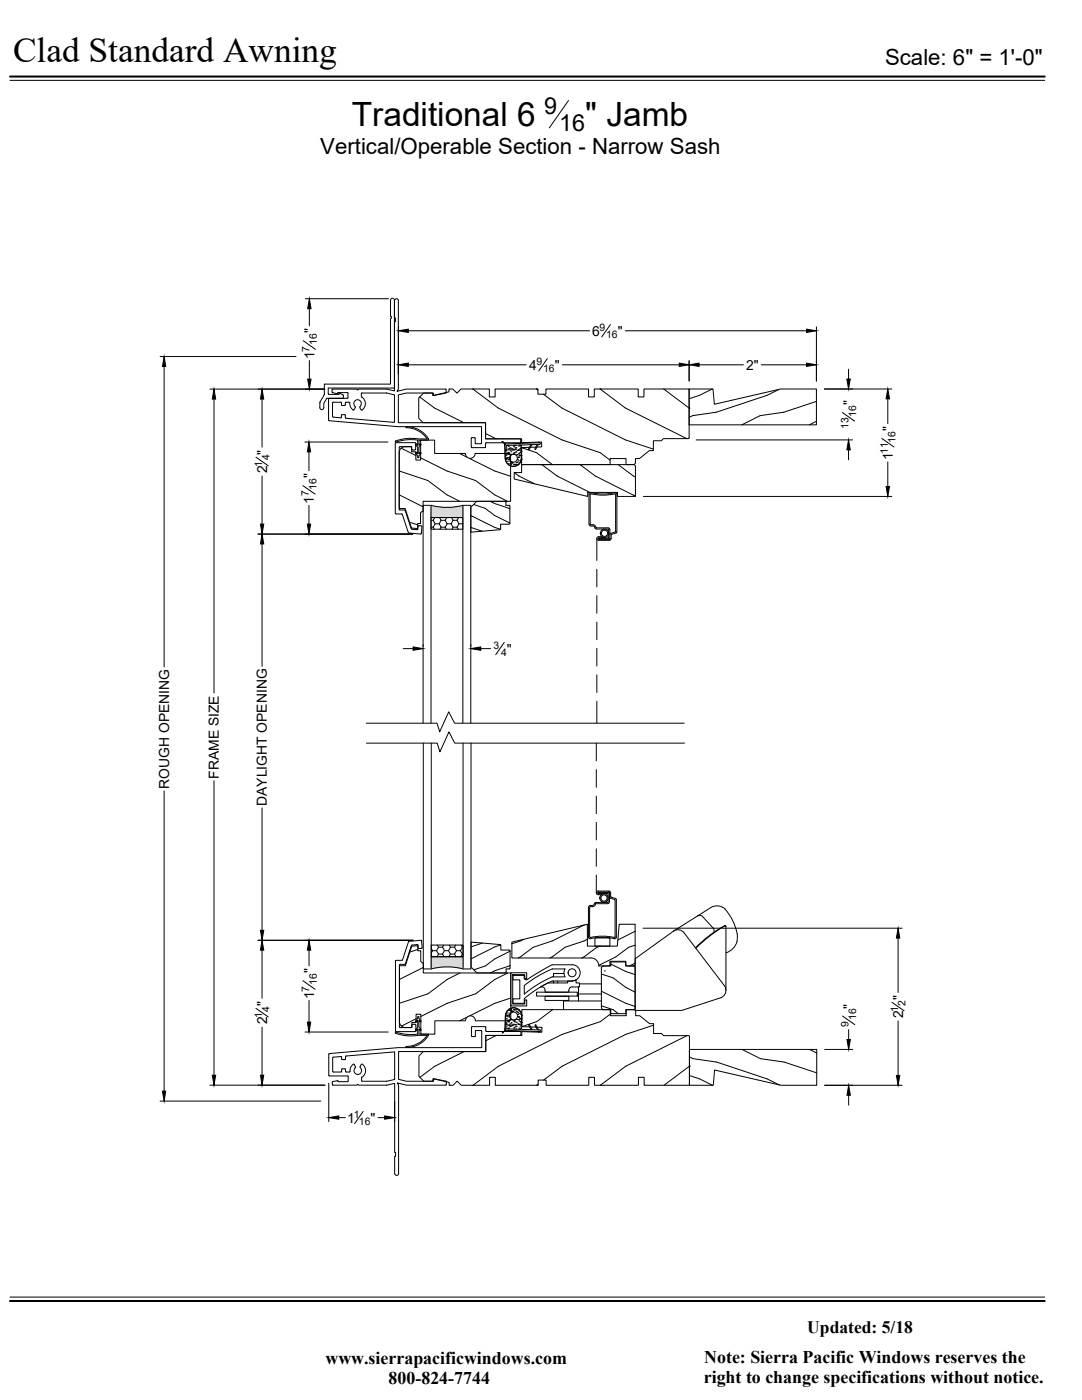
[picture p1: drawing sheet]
<svg xmlns="http://www.w3.org/2000/svg" width="216mm" height="279mm" viewBox="0 0 216 279" stroke-linecap="round" stroke-linejoin="round" font-family="sans-serif">
<!-- layer: DIM -->
<g fill="none" stroke="#000" stroke-width=".2">
<path d="M2 16h206.5M113.4 20.1l-3.8 5.4M60.9 59.6h16.6M31.9 71.2h27.2M32.8 73.1v60M41.9 77.7h22.9M42.7 79.6v58.7M52.3 79.6v9.6M60.5 68l2.4 1.7M61.7 61.6v3.4M61.7 71.9v3.8M79.5 65.2v9.4"/>
<path d="M81.5 72.8h23.5M81.5 66h36.2M109.2 71.6l-1.7 2.4M112.2 72.8h23.3M121.8 64.8l-1.7 2.4M124.8 66h36.1M137.5 72v4M139.5 72.8h8.8M151.9 72.8h9M162.9 65.2v10.8M164.5 77.6h13.5M169.3 73.7v1.9"/>
<path d="M177.2 79.6v4.9M51.1 91.2l2.4 1.8M52.3 95v9.6M60.4 96.9l2.5 1.7M60.8 88.2h16.6M61.6 90.2v3.7M128.4 99.1h49.6M138.9 87.8h31.2M168.1 82.3l2.4 1.7M169.3 89.8v2M175.9 87.5l2.5 1.7M177.2 92.2v4.9"/>
<path d="M51.5 106.6h30.9M52.3 108.6v24.4M61.6 100.9v3.7M80.5 129.4h1.9M84.4 128.6v.4M93.9 128.6v.4M95.9 129.4h2M100.6 128.2l-1.7 2.5M32.8 157.8v60M42.7 155.8v58.8M52.3 161.2v24.5M51.5 187.7h30.9"/>
<path d="M52.3 189.6v9.6M60.4 195.7l2.5 1.7M61.7 189.6v3.2M61.7 199.7v4.3M128.3 185.2h51.7M179.2 187.2v10.9M31.9 219.7h32.1M41.9 216.6h22.9M51.1 201.2l2.4 1.7M52.3 205v9.6M60.9 206h16.6M65.6 216.2v7.6"/>
<path d="M78.7 219.8v4M164.6 216.6h15.4M164.6 209.4h5.5M168.1 202.8l2.4 1.7M169.3 205.5v2M169.3 218.6v1.9M178 200l2.4 1.7M179.2 203.8v10.8M67.6 223h1.3M72.5 221.8l-1.8 2.5M75.4 223h1.4M2 258.9h206.5"/>
</g>
<g fill="#000" stroke="#000" stroke-width=".2">
<path d="M32.8 71.2l.3 1.9h-.7zM42.7 77.7l.3 1.9h-.6zM52.3 77.7l.3 1.9h-.6zM61.4 75.7h.7l-.4 2zM61.7 59.6l.4 2h-.7zM79.5 72.8l2-.3v.6zM79.5 66l2-.3v.7zM135.5 72.5l2 .3-2 .3zM137.5 72.8l2-.3v.6zM160.9 72.5l2 .3-2 .3zM160.9 65.7l2 .3-2 .4zM169 75.6h.7l-.4 2z"/>
<path d="M177.2 77.6l.3 2h-.7zM61.6 88.2l.4 2h-.7zM169.3 87.8l.4 2h-.7zM176.8 97.1h.7l-.3 2zM52 104.6h.6l-.3 2zM52.3 106.6l.3 2h-.6zM61.3 104.6h.7l-.4 2zM82.4 129.1l2 .3-2 .4zM93.9 129.4l2-.3v.7zM52.3 187.7l.3 1.9h-.6zM52 185.7h.6l-.3 2zM61.7 187.7l.3 1.9h-.7z"/>
<path d="M179.2 185.2l.3 2h-.6zM32.4 217.8h.7l-.3 1.9zM42.4 214.6h.6l-.3 2zM52 214.6h.6l-.3 2zM61.3 204h.7l-.3 2zM169.3 216.6l.4 2h-.7zM169 207.5h.7l-.4 1.9zM178.9 214.6h.6l-.3 2zM65.6 223l2-.3v.7zM76.8 222.7l1.9 .3-1.9 .4z"/>
</g>
<!-- layer: PRODUCTS -->
<g fill="none" stroke="#000" stroke-width=".2">
<path d="M64.7 78.8l-.9 1.5M64.7 76.8v2M64.8 76.7h13M64.9 76.6l-.2 .2M65.3 79.5h4M65.3 79.5h-.1a2.32 2.32 0 0 0-.6 2.1 .39 .39 0 0 1-.5 .1 .39 .39 0 0 1-.3-.3v-1.1M65.6 79.6v4.2M65.7 79.5l-.1 .1M66.3 77.8v.4M66.3 78.2l.1 .2M66.4 77.7h4.7l.2 .1 .2-.1h5.6M66.4 77.6l-.1 .2"/>
<path d="M67.7 78.6l.2-.1 .6 .4M68.5 78.9l-.1 .6M69.3 78.4h-1.9l-.1 .2-.9-.2M69.3 78.3l.1 .2v.9l-.1 .1M72.1 78.6v.5M72.1 79.1a1.54 1.54 0 0 1 0 2.7M77.1 78.4h-4.9l-.1 .2M77.1 77.6h.1M77.1 78.4h.1M77.1 78.4l1.6 .4v5.5l-9.7-.8-.1-.2M78 63.5l-.1-3.6a.39 .39 0 0 1 .4-.4 .39 .39 0 0 1 .4 .4v17.5h-13.2l.1 1.3h2.1v-.1M78 63.5l-.1 .2v12.8l-.1 .2"/>
<path d="M78.8 63.4l.1 .7-.2 .1v13.8l-1.6-.3M79.5 60v17.7l-.3 .4 1.9-.4h7.8M79.5 60a.4 .4 0 0 0-.4-.4 .4 .4 0 0 0-.4 .4l.1 3.4M83.7 79.2l3 2.2 5.9 3M86.5 78.8v-.4h-5.4l-1.6 .4v5.6h17.4v3.2h7v.8h-6.9l-.1 .1M86.5 78.8l.1 .1M88.9 77.6l.1 .2-.1 .7M88.9 78.5l-2.3 .4M94.3 77.6h.1M94.3 77.6l5.1 3.8 12.7 6.4 7.6 2.5 2 1.5M107 77.6h.1M107 77.6l.3 .3"/>
<path d="M108.4 78.7l3.7 2.7 12.7 6.4 5.6 1.8M119.7 77.6h.1M119.7 77.6l5.1 3.8 12.2 6.1M132.4 77.6l5.1 3.8M137.5 77.6h4.8l.2 3.1 13.3-3.1h7.1v7.2h-25.4zM142.1 77.6l-2.5 1.3-2.1 .7M155.4 77.7l-2.4 1.2-10.1 3.4M65.6 83.8l.1 .2M65.7 84l13.7 1.1h16.7v3.3M66.5 80.3h1.5l.3 .6h.6v-.5M66.5 80.3l-.2 .1 .1 2.8 1.6 .2 .2-.6 .6-.1 .1 .6M68.9 80.4l.1-.1h.7a1.61 1.61 0 0 0 .9 1.5l.3-.6a.78 .78 0 0 1-.2-1.1 .78 .78 0 0 1 1.1-.1 .78 .78 0 0 1 0 1.1"/>
<path d="M71.8 81.4l.2 .4M71.9 81.1l-.1 .3M78.9 88.5v13.9M78.9 88.5l.1-.2h3.8l.1 .2v1.1l-.2 .2M79.7 89.3v12.3l.1 .2M79.7 94l5.7 1.9 3.8 2.9 2.5 1.2M79.7 98.8l4.7 2.3M79.8 89.1h2.2l.1 .2M79.8 89.1l-.1 .2M80.1 89.4l2.9 1.5M81 85.4a5 5 0 0 1 4.2 2.2h-1.7M81 85.3v-.1a4.7 4.7 0 0 1 4.5 2.4v.2h-1.9v1.1l.3-.4 .2 .2-.5 .6v1.3l.3-.4 .2 .2-.5 .5v.4h-.3v-.4l-.4-.5 .2-.2 .2 .4v-1.3l-.4-.6 .2-.2 .2 .4v-1.1a10.1 10.1 0 0 0-4.4 .4v-.2"/>
<path d="M82.1 89.3v.3M82.2 89.6l.2 .2h.3M83.5 87.6l-2-.1-2.6 .5M83.9 91.4l5.3 2.6 5.7 1.9 3.8 2.9 2.6 1.2M91.7 90.5l1.4 .7M93.6 91.5l5.1 2.5 3.2 1.1M94 87.5l.1 1.7 .1 .1M94.2 87.3h.5l.1 .2M94.2 87.3l-.1 .2M94.8 87.5v.9M94.8 88.4l.2 .2h1l.1-.2M96.9 88.5l-.1 .8h-2.6"/>
<path d="M96.9 86.5l2.1 1.1M100.2 88.1h.1M100.2 88.1l.5 .5M100.2 88.1l.7 .5 6.5-.2v-.2l.4 .2-.1 .3-3.6 .1v2.6a1.64 1.64 0 0 1-1.6 1.7 1.64 1.64 0 0 1-1.7-1.6M100.7 88.6h.1M100.7 88.6v.3M100.7 88.6l.1 2.9M100.8 88.7v1l.1 .1-.1 .2v1.5M100.9 88.6l-.1 .1M101 90.2h.1M101 90.9h.1M101 91.7h.1"/>
<path d="M101 89.9h.1M101 89.8l-.1 .1M101 91.5h.1M101 91.4h.1M101 90.6h.1M101 90.7h.1M101.1 89.8h.1M101.1 92.1h.1M101.1 89.7v-.8l2.8-.1 .1 2.6a1.58 1.58 0 0 1-1.5 1.6 1.58 1.58 0 0 1-1.6-1.5M101.1 89.7l-.1 .1M101.2 91.3h.1M101.2 91.6h.1"/>
<path d="M101.2 90.5l.7 .3M101.3 88.9h.1M101.3 90.4h.1M101.4 89.6h.1M101.4 90.6h.1M101.4 90.4h.1M101.4 88.9h.1M101.4 92.6h.1M101.4 90.3h.1M101.4 89.1h.1M101.4 89.8h.1M101.4 91.7h.1"/>
<path d="M101.5 90.5h.1M101.5 91.3h.1M101.5 92h.1M101.5 90.5h-6.7a.99 .99 0 0 1-1 1 .99 .99 0 0 1-1-1h-6.1v-2.7h-2.8v4h-.9v-1.6h-.9v-1.1h-1.2a1.2 1.2 0 0 0-1.2 1.2v11.2h1.1l1.3 3.9 1.2 .1v-1h.6v-2.1l.3-.4h.2v-2h17.5v-9.1M101.5 90.5h.2l.2 .4M101.5 90.6h.1M101.5 89.5h.1M101.6 91.8h.1M101.7 89.6h.1M101.7 89.4h.1M101.7 92.6h.1M101.8 89.9h.1"/>
<path d="M101.8 92.7h.1M101.9 89.7h.1M101.9 90.8h.1M101.9 92.6h.1M101.9 92.3h.1M101.9 89.4h.1M101.9 90.2h.1M102 92.4h.1M102.1 90.6h.1M102.1 92.2h.1M102.1 89.6h.1M102.2 92.4h.1"/>
<path d="M102.2 89.8h.1M102.2 89.5h.1M102.4 89.7h.1M102.5 92.7h.1M102.5 88.9h.1M102.5 89.1h.1M102.5 89.8h.1M102.5 90.5h.1M102.5 90.4h.1M102.5 90.6h.1M102.5 89.2h.1M102.6 90.6h.1"/>
<path d="M102.6 90.3h.1M102.6 94.3l1 .7 3.1 1.6M102.7 89.7h.1M102.7 89.4h.1M102.8 92.7h.1M102.9 88.9h.1M102.9 89.8h.1M102.9 89.3h.1M102.9 89.4h.1M102.9 90.1h.1M102.9 90.2h.1M103 92.4h.1"/>
<path d="M103 92.7h.1M103.1 90.8h.1M103.1 92.3h.1M103.3 92.2h.1M103.3 89.9h.1M103.3 91.8h.1M103.3 92.7h.1M103.3 89.8h.1M103.3 91.3h.1M103.4 89.8h.1M103.4 91.3h.1M103.4 92.7h.1"/>
<path d="M103.4 90.8h.1M103.4 89h.1M103.4 90.5h.1M103.4 91.2h.1M103.4 92h.1M103.5 91.2h.1M103.6 90.8h.1M103.6 88.8h.1M103.7 90.4h.1M103.7 90.9h.1M103.7 89.5h.1M103.7 88.9h.1"/>
<path d="M103.7 89.8h.1M103.7 92.3h.1M103.8 91.8h.1M103.8 90.2h.1M103.9 89.8h.1M103.9 89.4h.1M104 90.1h.1M104 90.9h.1M104 91.6h.1M104 91.7h.1M104.1 89.3l2.9 1 3.2 2.4M105.9 88.7l-.5 1 .2 .1 .6-1.1"/>
<path d="M107.2 88.7l-.5 .9 .2 .1 .5-1M108.1 92.7h.1M108.1 92.7l3.1 2.3 6.5 3.3M115.7 92.7h.1M115.7 92.7l3.1 2.3 8 3.9M117.8 98.7v5.9M117.9 98.6l2.8 .2 2-.2M117.9 98.5l-.1 .2M122.7 98.5l.2 .2M122.8 98.7v7.3l-.9 .4-.2 .3M123.3 92.7l3.5 2.5M137.5 81.4h.1"/>
<path d="M137.5 87.3l-.2 .2h-4.9l-.4 .5h-1.6v1.9h-.8l-2 1.6h-.8l-.1 1-.3 .2 .3 .2 .1 .2v6h-3.6v-.8h-5.9v.8l-14.7-3.5v-1.3h1.5v-1.6h22.3h-1.5v-1.2h-3.2v1.2h-17.6v-3.4l4-.1v-1l-4 .1v-.7h-7.2v-3.2h-12.5l-.8-.9v-4.1l.9-1h1.8v.5l3.3-.7v-.6h.7l.9 .9 .8-.9h5.6v1.6h1.2v-1.6h8.5v1.1h1.6v-1.1h8.5v1.6h1.2v-1.6h8.7v1.6h1.2v-1.6h9v9.7M142.9 82.3l-4.7 .6-.7 .4M162.9 80.1l-6.5 2.2-4.7 .6-3.7 1.9M162.9 84.1l-1.4 .7M78.9 102.4l1.4 .2 1.2 3.8 2.5 .2M79.8 101.8l1 .1M80.8 101.9l1.4 3.7 1.1 .1 .1-.6 .2-.2M81.7 104.2l1.6 .5M83.6 104.9h.4M84 104.9l.2 .2M84.2 105.1l-.1 1.4-.1 .1M86 103.3h6.4v2.3h-6.4z"/>
<path d="M86 103.8h.4M86 105.2h.4M86.4 105.2l.3 .4M86.4 103.8l.4 .7M86.7 103.3l-.3 .5M86.8 104.5h.8M86.8 104.5l-.4 .7M87.6 104.5l.4 .7M87.7 103.3l.3 .5M88 103.8h.8M88 105.2h.8M88 103.8l-.4 .7"/>
<path d="M88 105.2l-.2 .4M88.8 105.2l.3 .4M88.8 103.8l.4 .7M89.1 103.3l-.3 .5M89.2 104.5h.8M89.2 104.5l-.4 .7M90 104.5l.4 .7M90.1 103.3l.3 .5M90.4 103.8h.8M90.4 105.2h.8M90.4 103.8l-.4 .7M90.4 105.2l-.2 .4"/>
<path d="M91.2 105.2l.2 .4M91.2 103.8l.4 .7M91.5 103.3l-.3 .5M91.6 104.5h.8M91.6 104.5l-.4 .7M92.4 100.9v2.4h-6.4v-2.4a12.2 12.2 0 0 0 6.4 0M93.9 102.9l4.8 2.4 1.2 .3M93.9 105.3l2.3 .7M94.5 100.7l2.3 .7 1.9 1.5 3 1.5v-3.4M97.8 100l3.9 1.6M100.7 100h-5.6l-1.2 1.2v5l5.8-.5 .2-.2M100.7 100l.3 .2v.7h.5"/>
<path d="M101.6 100.8l.2 .2M101.8 104.4l-.3 .2h-1.6v.9M117.8 104.6v.1a.89 .89 0 0 1 1.2 .6M119 105.3l2.6 .1 .1 2.1-.1 .1M119.1 107.5v4.4M119.1 113.6v3.5M119.1 118.9v3.5M121.7 107.5l-.1 .1M122.1 106.6l-.2 .9-.1 .3h-2.3a.37 .37 0 0 1-.4-.3 .37 .37 0 0 1 .4-.4h.7v.3h-.8v.2h2.2M122.9 106.4l-.9 .2M122.9 106.4l.2-.3v-7.4l-.3-.4a12.3 12.3 0 0 1-5 0l-.3 .4 .1 6.1 .3 .2h.6l.4 .6h2.6v1.8h-1.9v.2h2M119.1 124.2v3.4"/>
<path d="M119.1 129.4v3.5M119.1 134.7v3.5M119.1 139.9v4.4M73.1 144.3h14.1l.5 1.7 1.8-3.9 1.2 2.2h45.8M73.1 148.3h14.1l.6 1.7 1.8-3.9 1.1 2.2h45.9M84.4 144.3v-43.4h1.6v43.4M84.5 148.3v45.1h1.5v-45.1M92.4 144.3v-43.4h1.5v43.4M92.4 148.3v45.1h1.6v-45.1M119 148.3v3.5M119 153.6v3.5M119 158.9v3.5"/>
<path d="M119 164.1v3.5M119 169.4v3.5M119 174.7v3.5M119.4 178.3l-.2-.1 .2-.1h2.1h-2v.2h1.9v1.8h-2.5M121.5 178l.1 .2M121.5 178.1l.1 .1M121.6 178.2v1.8l-.1 .2-.2 .1M121.6 179l.2 .2M121.8 179.3l.8 .2M121.8 178.2l-.3-.4h-2.1a.36 .36 0 0 0-.4 .4 .36 .36 0 0 0 .4 .4h.7v-.3h-.7M121.8 178.2v.7M121.9 178.9v.1"/>
<path d="M121.9 179l.9 .3 .2 .2v7.5l-.1 .3-.3 .1M122.6 179.5l.1 7.5M78.9 191.8v14M79.7 192.6v12.3l.1 .2h2.2l.2-.5M80.2 191.7h-1.1l-.2 .1M83.4 189.5l-1.6 .5M84.1 187.8l.1 1.4h-.7l-.2-.7-1.1 .1-1.3 3.8-1.2 .2M84.1 187.8l-.1-.1-2.5 .2-1.3 3.7M84.5 193.1l-4.8 2.4M86 188.6h6.4v2.3h-6.4zM86 190.6l.2 .3M86 189.3l.3 .4"/>
<path d="M86.2 188.6l-.2 .2M86.3 189.7h.8M86.3 189.7l-.3 .5M87.1 189.7l.4 .7M87.3 188.6l.2 .4M87.5 189h.8M87.5 190.4h.8M87.5 189l-.4 .7M87.5 190.4l-.3 .5M88.3 190.4l.3 .5M88.3 189l.4 .7M88.5 188.6l-.2 .4"/>
<path d="M88.7 189.7h.8M88.7 189.7l-.4 .7M89.5 189.7l.4 .7M89.6 188.6l.3 .4M89.9 189h.8M89.9 190.4h.8M89.9 189l-.4 .7M89.9 190.4l-.3 .5M90.7 190.4l.3 .5M90.7 189l.4 .7M90.9 188.6l-.2 .4M91.1 189.7h.8"/>
<path d="M91.1 189.7l-.4 .7M91.8 194.2l-2.6 1.3-3.8 2.8-5.7 1.9M91.9 189.7l.4 .7M92 188.6l.3 .4M92.3 189h.1M92.3 190.4h.1M92.3 189l-.4 .7M92.3 190.4l-.3 .5M92.4 193.4a12.2 12.2 0 0 0-6.4 0v-2.5h6.4v2.5M96.3 188.2l-2.3 .8M99.9 188.6l-1.2 .4-4.7 2.4M99.9 188.7v.9h1.7"/>
<path d="M100 188.7l-.2-.2-5.8-.5v5l1.2 1.2h5.6M101.3 194.2l-2.6 1.3-3.8 2.8-5.7 1.9-5.2 2.7M101.6 193.4h-.6v.6l-.2 .2M101.6 189.6l.2 .2M101.8 189.8l-3.1 1.6-1.9 1.4-2.2 .7M101.8 192.7l-3.9 1.5M101.8 189.8v3.4M101.8 193.2l-.2 .2M101.9 194.1h3.2v1.2h-.4v-.8h-2.4v5.9h2.4v-.8h.4v1.2h-3.2zM101.9 199.2l-3.2 1-5 2.5M104.5 187.5l-2.4 .9M104.6 196.7a23.3 23.3 0 0 1 5.6-3.3h2.5a1.62 1.62 0 0 0 0 1.5 6.6 6.6 0 0 0-4.7 1.1l-3.4 2.4z"/>
<path d="M105.2 195.5l-.5-.1-.1-.7h-2.3v.9h1.4v3.7h-1.4v.9h2.3v-.9a22.3 22.3 0 0 1 5.6-3.5M107.1 198h8.1v.8h-8.1zM107.9 197h.2M108.1 196.9a.75 .75 0 0 1 .7 1.1h4.7v-.4M108.8 198.8h4.7v.9h-4.7zM109.6 198.8h.1M110.2 195.8h3.9h-.8v.4h-3.9l-1.5 .7M110.5 195.8v.4M111.3 195.8v.4M112.5 194.3h-2v.7M112.7 198.8h.1M114.1 192.5h-3.9l-5 3"/>
<path d="M114.1 192.5a1.62 1.62 0 0 1 1.7 1.6 1.62 1.62 0 0 1-1.7 1.7l.8-.2M114.1 196.9a.64 .64 0 0 0-.6 .7M114.9 195.6v.6h.7v.8h-1.5M115.6 196.4h4.4M116.6 184.6l-6.4 3.2-3.8 1.3-3 2.1M117.2 187.4l-4.5 1.7-3 2.1M117.8 180.7h.4M117.8 180.7l-.4 .4v5.9l.1 .3 .3 .1M117.8 187.3l2.7-.2 2.1 .2M117.9 191.2h-15.8v-3.2l15.1-3.5v4.3h6l.4-4.3h3.1v7.9v.2l-.3 .2M117.9 191.2a1.59 1.59 0 0 1 1.6 1.6M118.7 187.2h3v1.6h-3z"/>
<path d="M118.8 180.4l-.3 .5h-.7l-.1 .2v6a13.9 13.9 0 0 1 5 0l.1-.1M119 180.1l-.3 .1-.2 .3-.3 .2M119.5 192.8h2.2v-1h3.2v1h1.5M119.8 188.8l-.7 .3-3 2.1M120 199.8h-7.6v1.7M120 198.4h-4.6v-1.4v2.8M120 194.4l2.3 .7 2.6 2 1.8 .9M120 197.8l4.9 2.4 1.8 .7M120 193.2v7.9M120.6 193.8h.1M121.2 180.4h-2.4M121.9 192.4l3 1.5 1.8 .6"/>
<path d="M126.4 192.8h-1.5v-.8h-3v.8h-1.5l-.3 .2-.1 .2M126.4 192.8l.3 .2 .1 .2M126.7 192.2l-1.1 .6M126.7 191.3l7.7-5.5a1.52 1.52 0 0 1 2.1 .4l8.1 10.6a1.59 1.59 0 0 1-.8 2.3l-7.7 2.5h-9.4zM126.7 193.2v7.9M126.7 188.6l-1.3 .5-2.5 1.9-3.4 1.7M126.7 185.9l-3.4 1.7M139.2 182.8a.92 .92 0 0 1 1 .1M140.2 182.9l2.1 2.3 .2 .6-.1 .3M141.8 181.2l-7.4 4.6M141.8 181.1a2.4 2.4 0 0 1 2.8 .3M144.6 181.4a8.5 8.5 0 0 1 2.5 6.4"/>
<path d="M144.6 184.8a28.7 28.7 0 0 0-5.7 4.4M144.7 184.8l.1 .1M144.8 184.9v-.2a20.5 20.5 0 0 0-6 4.4M144.8 184.9l.1 12.7M147.1 187.8a3.3 3.3 0 0 1-2.2 2.4M65.6 210.4v4.2M65.6 214.6l.1 .1h3.6M65.7 210.2l-.1 .2M66.3 216v.4M66.3 216.4l.1 .2h4.8l.2-.2 .2 .2h5.5M67.3 215.7l-.9 .1-.1 .2M68 210.8l.2 .5"/>
<path d="M68 210.9l-1.6 .1v2.8l.1 .1M68.2 213.4l-.2 .5h-1.5M68.2 211.3l.1 .2h.5l.1-.2M68.2 213.4l.1-.1 .6 .1M68.9 210.9v.4M68.9 213.4v.4M69 213.8l.1 .1h.6M69.1 210.7l-.1 .2M69.1 210.7l9.6-.8v5.5l-1.5 .4M69.4 214.7l.1 .1v.9l-.1 .2h-2l-.1-.3M70.7 212.4h-.1a1.61 1.61 0 0 0-.8 1.5h-.1M70.7 212.4l.2 .6a.8 .8 0 0 0-.1 1.2 .8 .8 0 0 0 1.2 0 .8 .8 0 0 0-.2-1.2l.1-.2"/>
<path d="M72.1 212.4l-.3 .4M72.1 212.4a1.45 1.45 0 0 1 .9 1.3 1.45 1.45 0 0 1-.8 1.3M72.1 215.1v.6M72.2 215.6l.1 .2h4.8M72.2 215v.1M77.2 216.6h-.1M77.2 215.8h-.1M77.2 216.6l1.5-.4v13.8l.2 .1v.6l-.2 .1v3.4a.4 .4 0 0 0 .5 .4 .4 .4 0 0 0 .4-.4M78.9 206.2v-.2a10.5 10.5 0 0 0 4.4 .4v-1l-.2 .3-.2-.2 .4-.5v-1.3l-.2 .3-.2-.2 .4-.5v-.4h.3v.4l.5 .5-.2 .2-.3-.3v1.3l.5 .5-.2 .2-.3-.3v1h1.9a4.2 4.2 0 0 1-3.1 2.5l-1.3 .1-.1-.1M78.9 205.7l.1 .2h3.9l.1-.2M78.9 206.2l2.6 .5 2-.1M82.4 204.4h.4"/>
<path d="M82.4 204.4l-.2 .2M82.8 204.4l.2 .2M83 204.6v1.2M83 203.3l-2.9 1.5M83.5 206.6h1.7a5 5 0 0 1-4.2 2.2M84.5 209.9h12.4v-3.3h7.2v-.7l4 .1v-1l-4-.1v-3.4h17.7v1.2h3.2v-1.2h1.5l.3 .2v1h.8l2 1.6h.8v2h1.6l.4 .4h5.1l.1 9.9h-9.1v-1.6h-1.1v1.6h-8.8v-1.6h-1.1v1.6h-8.5v-1h-1.6v1h-8.6v-1.6h-1.1v1.6h-5.7l-.8-.8-.8 .8h-.8v-.6l-3.2-.7v.5h-1.8l-1-1v-4.1zM86.7 215.3l2.3 .4v.8l-7.9 .1-1.8-.5 .2 .5v17.6M86.7 215.3l-.2 .1M92.6 209.9l-5.8 2.9-3 2.2M93.2 203l-1.5 .7M94.1 206.7l.1 .2M94.2 204.9h2.6l.3 1h6.8v.7h-7v3.3h-17.4v5.5l1.6 .4h5.4v-.4"/>
<path d="M94.2 204.9l-.1 .1v1.7M94.4 216.6h.1M94.9 206.7l-.2 .2h-.5M94.9 205.8v.9M95 205.7h1M95 205.6l-.1 .2M96 205.6l.1 .2v3.3h-16.7l-13.7 1.2M99 206.6l-2.1 1.1M100.2 206.1h.1M100.7 205.6h.1M100.7 205.6l-.5 .5M100.7 205.3v.3"/>
<path d="M100.8 202.7l-.1 2.9M100.8 205.5l.1 .1M100.8 202.7a1.64 1.64 0 0 1 1.7-1.6 1.64 1.64 0 0 1 1.6 1.7v2.6l3.6 .1 .2 .2-.2 .1M100.9 202.7v1.5l.1 .2M100.9 205.6l6.6 .3v.1l.2-.1M100.9 205.6l-.6 .5M100.9 202.7a1.58 1.58 0 0 1 1.6-1.5 1.58 1.58 0 0 1 1.6 1.6l-.1 2.5-.1 .1M101 204.4h.1M101 204.4l-.2 .1v1M101 204h.1M101 203.3h.1M101 202.5h.1"/>
<path d="M101.1 204.4l.1 .1M101.1 202.8h.1M101.1 203.7h.1M101.1 202.7h.1M101.1 203.6h.1M101.1 204.4h.1M101.1 202.2h.1M101.2 204.5l-.1 .8 2.8 .1M101.2 202.9h.1M101.3 202.7h.1M101.3 205.3h.1M101.3 203.8h.1"/>
<path d="M101.4 204.6h.1M101.4 203.6h.1M101.4 203.9h.1M101.4 205.3h.1M101.5 201.7h.1M101.5 203.9h.1M101.5 205.1h.1M101.5 202.5h.1M101.5 204.4h.1M101.5 203.7h.1M101.5 202.9h.1M101.5 202.2h.1"/>
<path d="M101.6 203.6h.1M101.6 204.7h.1M101.7 202.5h.1M101.7 204.6h.1M101.8 204.9h.1M101.8 201.6h.1M101.8 204.3h.1M101.9 201.5h.1M101.9 204.6h.1M101.9 203.3v-9.1h-17.4v-2h-.2l-.3-.3v-2.1h-.6v-1.1l-1.2 .1-1.3 3.9h-1.2v11.2a1.2 1.2 0 0 0 1.2 1.2M101.9 203.4l-.6 .3M101.9 203.4h.1"/>
<path d="M101.9 203.3l-.2 .4h-.2h-6.6a.99 .99 0 0 0-1-1 .99 .99 0 0 0-1 1h-6.1v2.7h-2.8v-4h-1v1.7h-.8v1h-1.3M102 201.9h.1M102 204.8h.1M102 204.1h.1M102 201.6h.1M102.1 203.6h.1M102.1 202h.1M102.2 204.6h.1M102.2 201.8h.1M102.2 204.4h.1M102.2 204.7h.1M102.3 201.9h.1"/>
<path d="M102.4 204.5h.1M102.5 201.6h.1M102.5 205.4h.1M102.5 205.1h.1M102.5 204.4h.1M102.5 203.7h.1M102.5 201.5h.1M102.5 203.8h.1M102.6 203.6h.1M102.6 201.5h.1M102.6 205h.1M102.7 203.9h.1"/>
<path d="M102.7 204.5h.1M102.8 204.8h.1M102.8 201.5h.1M102.9 205.4h.1M102.9 204.5h.1M102.9 204.9h.1M103 204.8h.1M103 204.1h.1M103 204h.1M103 201.9h.1M103 201.5h.1M103.1 203.5h.1"/>
<path d="M103.2 201.9h.1M103.3 202h.1M103.3 204.3h.1M103.3 202.5h.1M103.4 201.5h.1M103.4 204.4h.1M103.4 203h.1M103.4 202.9h.1M103.4 201.6h.1M103.4 203.4h.1M103.5 205.2h.1M103.5 204.4h.1"/>
<path d="M103.5 203.7h.1M103.5 203h.1M103.5 202.2h.1M103.6 203h.1M103.6 203.4h.1M103.7 205.4h.1M103.7 203.9h.1M103.7 203.3h.1M103.7 204.7h.1M103.8 205.4h.1M103.8 204.4h.1M103.8 203.3h.1"/>
<path d="M103.8 201.9h.1M103.9 202.4h.1M103.9 204h.1M104 204.4h.1M104 204.8h.1M104 204.1h.1M104 203.3h.1M104 202.6h.1M106 205.5l-.5-.9 .1-.1 .6 1M107.1 216.6h.1M107.3 205.5l-.6-.9 .2-.1 .6 1M107.4 216.4l-.3 .2"/>
<path d="M110.3 201.5l-3.2 2.4-3 1M119.8 216.6h.1M120 200.7l2.3 .8 1.1 .8M120 201.1l.2 .3 .2 .1h1.5v.8h3v-.8h1.5l.2-.1 .2-.3M121.8 202.4l-2 1.5-7.6 2.5-12.7 6.4-5.1 3.8M130.4 204.6l-5.5 1.8-12.7 6.4-3.7 2.8M137.1 206.7l-12.2 6.1-5.1 3.8M137.6 212.8h.1M137.6 209.4h25.4v7.2h-7.2l-13.2-3.1-.3 3.1h-4.7zM137.6 212.8l-5.1 3.8M137.6 210.9l.7 .4 4.7 .7 10.1 3.3 2.4 1.2M137.6 214.6l2 .7"/>
<path d="M139.6 215.3l2.6 1.3M148.1 209.4l3.6 1.9 4.7 .7 6.6 2.1M161.6 209.4l1.4 .8"/>
<circle cx="102.4" cy="91.4" r=".79"/>
<circle cx="120.6" cy="106.4" r=".62"/>
<circle cx="120.6" cy="106.4" r=".84"/>
<circle cx="120.5" cy="179.2" r=".62"/>
<circle cx="120.5" cy="179.2" r=".84"/>
<circle cx="114.1" cy="194.1" r=".79"/>
<circle cx="102.5" cy="202.8" r=".79"/>
</g>
<g fill="#dbdbdb" stroke="#dbdbdb" stroke-width=".2">
<path d="M86 190.9h6.4z"/>
<path d="M91.5 101.1l.9-.2v.2z"/>
<path d="M86 101.3h6.4v2z"/>
<path d="M86 190.9l6.4 2.1v-2.1zM86 190.9l6.4 2.1h-6.4z"/>
<path d="M89.7 193h2.7zM89.7 193h2.7z"/>
<path d="M86 193h2.8zM86 193h1.8z"/>
<path d="M90.6 193l1.8 .2v-.2zM90.6 193l1.8 .2zM91.5 193.2l.9 .2v-.2z"/>
<path d="M91.5 193.2h.9zM91.5 193.2h.9z"/>
<path d="M86 193l.9 .2 .9-.2zM86 193l.9 .2h-.9z"/>
<path d="M86 193.2v.2l.9-.2zM86 193.2v.2z"/>
<path d="M86 100.9l.9 .2zM86 100.9l.9 .2h-.9z"/>
<path d="M91.5 101.1h.9zM91.5 101.1h.9z"/>
<path d="M86 101.1l1.8 .1zM86 101.1l1.8 .1h-1.8z"/>
<path d="M91.5 101.1l.9 .1v-.1zM90.6 101.2l.9-.1 .9 .1z"/>
<path d="M90.6 101.2l1.8 .1zM89.6 101.3h2.8z"/>
<path d="M86 101.2l2.7 .1zM86 101.2l2.7 .1z"/>
<path d="M86 103.3h6.4zM86 101.3l6.4 2h-6.4z"/>
</g>
<!-- layer: DIM -->
<path d="M2 15.3h206.5M2 259.6h206.5" fill="none" stroke="#000" stroke-width=".4"/>
<text font-size="7" x="2.6" y="12.5">Clad Standard Awning</text>
<g font-size="6.7">
<text x="70.2" y="25.2">Traditional 6</text>
<text x="116.8" y="25.2">&quot; Jamb</text>
</g>
<g font-size="4.7">
<text x="108.6" y="22.8">9</text>
<text x="111.6" y="26.2">16</text>
</g>
<g font-size="4.4">
<text x="176.6" y="12.9">Scale: 6&quot; = 1'-0&quot;</text>
<text x="63.9" y="30.7">Vertical/Operable Section - Narrow Sash</text>
</g>
<g font-size="3.6">
<text x="64.9" y="272.1">www.sierrapacificwindows.com</text>
<text x="140.5" y="272.1">Note: Sierra Pacific Windows reserves the</text>
<text x="77.5" y="276.2">800-824-7744</text>
<text x="140.4" y="276.1">right to change specifications without notice.</text>
</g>
<text font-size="3.5" x="161.1" y="266">Updated: 5/18</text>
<g font-size="2.8">
<text x="62.7" y="71.6" transform="rotate(-90 62.7 71.6)">1</text>
<text x="62.7" y="66.5" transform="rotate(-90 62.7 66.5)">&quot;</text>
<text x="118.2" y="67">6</text>
<text x="123.3" y="67">&quot;</text>
<text x="105.6" y="73.8">4</text>
<text x="110.7" y="73.8">&quot;</text>
<text x="148.9" y="73.8">2&quot;</text>
<text x="170.3" y="80.8" transform="rotate(-90 170.3 80.8)">&quot;</text>
<text x="178.1" y="86" transform="rotate(-90 178.1 86)">&quot;</text>
<text x="53.3" y="94.4" transform="rotate(-90 53.3 94.4)">2</text>
<text x="53.3" y="90.7" transform="rotate(-90 53.3 90.7)">&quot;</text>
<text x="62.6" y="95.4" transform="rotate(-90 62.6 95.4)">&quot;</text>
<text x="178.1" y="91.8" transform="rotate(-90 178.1 91.8)">1</text>
<text x="62.6" y="100.5" transform="rotate(-90 62.6 100.5)">1</text>
<text x="101.1" y="130.4">&quot;</text>
<text x="43.7" y="155.4" transform="rotate(-90 43.7 155.4)">FRAME SIZE</text>
<text x="33.7" y="157.4" transform="rotate(-90 33.7 157.4)">ROUGH OPENING</text>
<text x="53.3" y="160.8" transform="rotate(-90 53.3 160.8)">DAYLIGHT OPENING</text>
<text x="62.7" y="194.2" transform="rotate(-90 62.7 194.2)">&quot;</text>
<text x="53.3" y="200.7" transform="rotate(-90 53.3 200.7)">&quot;</text>
<text x="62.7" y="199.3" transform="rotate(-90 62.7 199.3)">1</text>
<text x="170.3" y="201.3" transform="rotate(-90 170.3 201.3)">&quot;</text>
<text x="180.2" y="203.2" transform="rotate(-90 180.2 203.2)">2</text>
<text x="180.2" y="199.6" transform="rotate(-90 180.2 199.6)">&quot;</text>
<text x="53.3" y="204.4" transform="rotate(-90 53.3 204.4)">2</text>
<text x="69.3" y="224">1</text>
<text x="73.9" y="224">&quot;</text>
</g>
<g font-size="2.1">
<text x="61.7" y="70.2" transform="rotate(-90 61.7 70.2)">7</text>
<text x="63.3" y="68.8" transform="rotate(-90 63.3 68.8)">16</text>
<text x="119.6" y="66">9</text>
<text x="121" y="67.5">16</text>
<text x="107" y="72.8">9</text>
<text x="108.4" y="74.3">16</text>
<text x="170.8" y="83.2" transform="rotate(-90 170.8 83.2)">16</text>
<text x="169.3" y="85.7" transform="rotate(-90 169.3 85.7)">13</text>
<text x="178.7" y="88.3" transform="rotate(-90 178.7 88.3)">16</text>
<text x="52.3" y="93.1" transform="rotate(-90 52.3 93.1)">1</text>
<text x="53.8" y="91.9" transform="rotate(-90 53.8 91.9)">4</text>
<text x="177.2" y="90.5" transform="rotate(-90 177.2 90.5)">11</text>
<text x="61.6" y="99.1" transform="rotate(-90 61.6 99.1)">7</text>
<text x="63.2" y="97.7" transform="rotate(-90 63.2 97.7)">16</text>
<text x="98.5" y="129.4">3</text>
<text x="100" y="130.9">4</text>
<text x="61.7" y="197.9" transform="rotate(-90 61.7 197.9)">7</text>
<text x="63.2" y="196.6" transform="rotate(-90 63.2 196.6)">16</text>
<text x="52.3" y="203.1" transform="rotate(-90 52.3 203.1)">1</text>
<text x="53.8" y="201.9" transform="rotate(-90 53.8 201.9)">4</text>
<text x="170.9" y="203.6" transform="rotate(-90 170.9 203.6)">16</text>
<text x="179.2" y="201.9" transform="rotate(-90 179.2 201.9)">1</text>
<text x="180.7" y="200.7" transform="rotate(-90 180.7 200.7)">2</text>
<text x="169.3" y="204.9" transform="rotate(-90 169.3 204.9)">9</text>
<text x="70.6" y="223">1</text>
<text x="71.6" y="224.6">16</text>
</g>
</svg>
